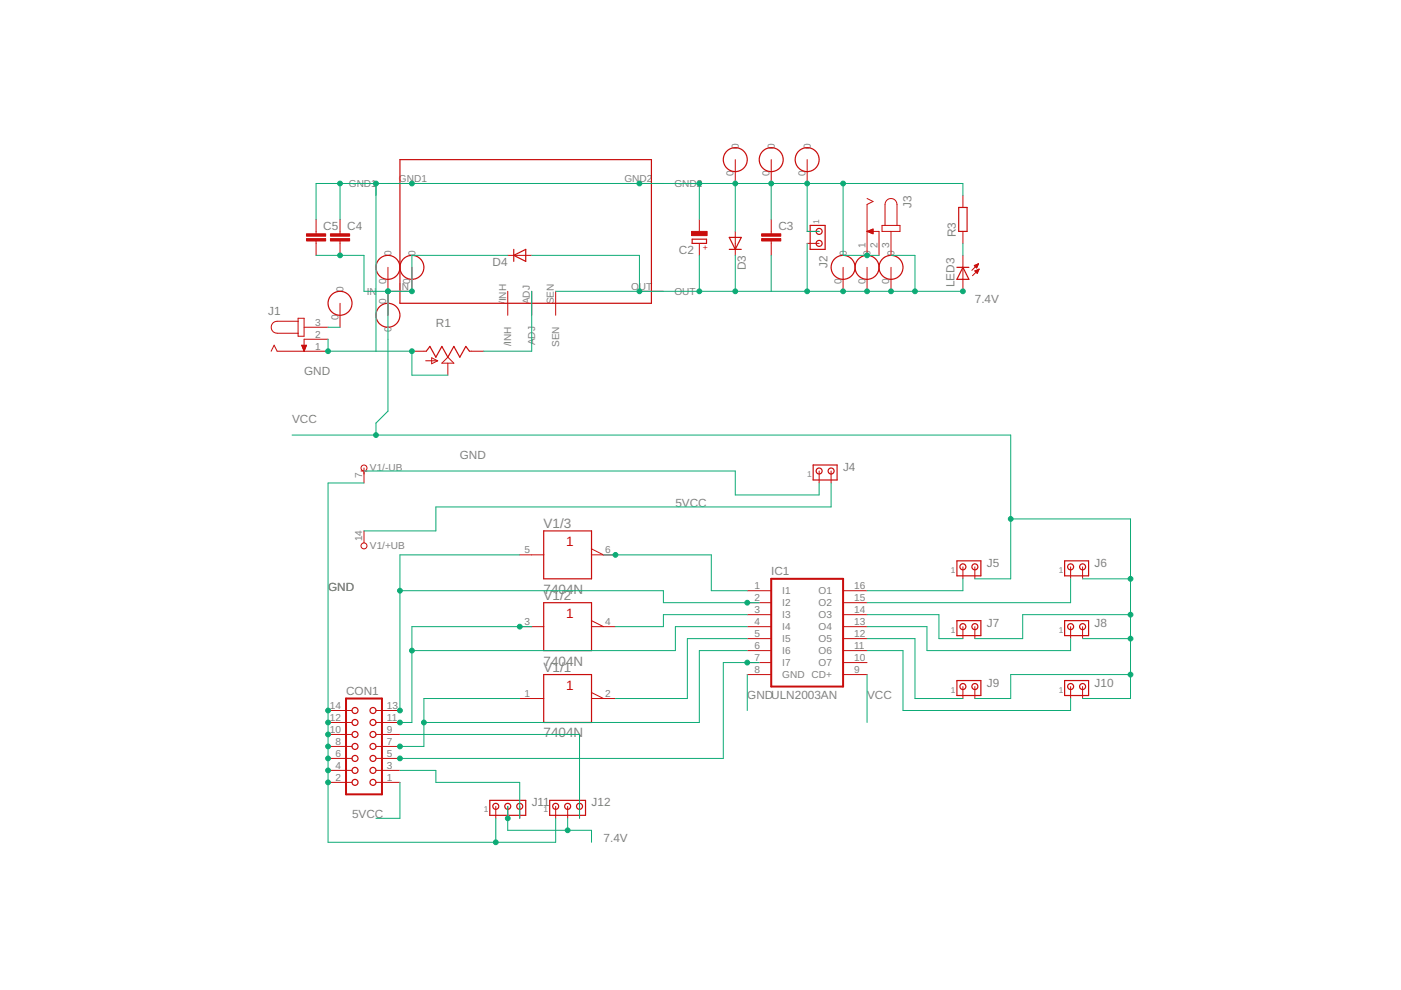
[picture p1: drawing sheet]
<svg xmlns="http://www.w3.org/2000/svg" width="297mm" height="210mm" viewBox="0 0 297 210" stroke-linecap="round" stroke-linejoin="round" font-family="sans-serif">
<g fill="none" stroke="#c90d0c" stroke-width=".21">
<path d="M82.3 38.9h5M135.6 38.9h5.1M155.9 33.8v5.1M163.5 33.8v5.1M171.1 33.8v5.1M67 46.5v3.1M67 51.1v3M72.1 46.5v3.1M72.1 51.1v3M82.3 56.7v10.1M87.3 56.7v5.1h-5M107.7 54.1h5"/>
<path d="M148.3 46.5v2.6M148.3 51.6v2.5M155.9 49.1v5M163.5 46.5v3.1M163.5 51.1v3M171.1 49.1h2.6M171.1 51.6h2.6M178.8 56.7v5.1M183.8 49.1h2.6v5M183.8 42.1l1.3 .6-1.3 .6v10.8M183.8 56.7v5.1M183.8 49.1l1.3-.5v1z"/>
<path d="M184 49.1h1.1M184 49h1.1M184.3 49.3h.8M184.3 48.9h.8M184.6 49.4h.5M184.6 48.8h.5M184.9 49.5h.2M184.9 48.6h.2M187 47.8h3.8v1.3h-3.8zM187.6 47.8v-4.5a1.27 1.27 0 0 1 1.3-1.2 1.27 1.27 0 0 1 1.3 1.2v4.5M188.9 49.1v5M188.9 56.7v5.1"/>
<path d="M204.2 41.4v2.6M204.2 49.1v2.5M204.2 54.1v7.7M206.6 56.3l.9-.4-.4 .9zM206.6 56.4h.7M206.7 57.4l.5 .6M206.7 57.4h.7M206.7 56.2h.6M206.7 56.5h.5M206.8 57.6h.5M206.9 56.6h.3M206.9 57.7h.4"/>
<path d="M207 57.3h.5M207 56.7h.1M207 56.1h.4M207.1 57.8h.2M207.2 57.9h.1M207.2 57.2h.3M207.3 56h.1M207.5 55.9l-1.4 1.4M207.5 57.1h.1M207.6 57.1l-1.4 1.4M207.6 57.1l-.4 .9M207.6 57.1l-.9 .3"/>
<path d="M57.5 74.5l.6-1.3 .7 1.3h10.8M63.2 68.1h-4.4a1.27 1.27 0 0 0-1.3 1.3 1.27 1.27 0 0 0 1.3 1.3h4.4M63.2 67.5h1.3v3.8h-1.3zM64 73.2h1l-.5 1.3zM64 73.3h1M64 73.4h.9M64.1 73.5h.8M64.1 73.6h.7M64.2 73.7h.6M64.2 73.9h.5M64.3 74h.4M64.3 74.1h.3"/>
<path d="M64.4 74.2h.2M64.4 74.3h.1M64.5 69.4h5.1M64.5 74.5h.1M69.6 71.9h-5.1v2.6M72.1 64.3v5.1M87.3 74.5h3.1M90.3 76.5h2.5M91.5 75.9l1.3 .6-1.3 .6zM95 75.7l1.2 1.3h-2.5zM95 77v2.5M99.5 74.5h3.1"/>
<path d="M107.7 61.8v5M112.7 61.8v5M117.8 61.8v5M135.6 61.8h5.1M76.5 99.9h1.3M77.2 99.2v3.2M173.7 99.9v2.5M176.2 99.9v2.5M77.2 112.6v2.5M110.2 117.6h5.1M125.4 116.4l2.6 1.2M125.4 117.6h5.1"/>
<path d="M110.2 132.9h5.1M125.4 131.6l2.6 1.3M125.4 132.9h5.1M158.4 132.9h5.1M158.4 125.2h5.1M158.4 127.8h5.1M158.4 130.3h5.1M158.4 135.4h5.1M158.4 137.9h5.1M178.8 132.9h5M178.8 125.2h5M178.8 127.8h5"/>
<path d="M178.8 130.3h5M178.8 135.4h5M178.8 137.9h5M204.2 120.2v2.5M204.2 132.9v2.5M206.7 120.2v2.5M206.7 132.9v2.5M227 120.2v2.5M227 132.9v2.5M229.5 120.2v2.5M229.5 132.9v2.5M69.6 158.3h5"/>
<path d="M69.6 155.7h5M69.6 153.2h5M69.6 150.6h5M79.7 158.3h5.1M79.7 155.7h5.1M79.7 153.2h5.1M79.7 150.6h5.1M110.2 148.1h5.1M125.4 146.8l2.6 1.3M125.4 148.1h5.1M158.4 140.5h5.1M158.4 143h5.1"/>
<path d="M178.8 140.5h5M178.8 143h5M204.2 145.6v2.5M206.7 145.6v2.5M227 145.6v2.5M229.5 145.6v2.5M69.6 165.9h5M69.6 163.3h5M69.6 160.8h5M79.7 165.9h5.1M79.7 163.3h5.1M79.7 160.8h5.1"/>
<path d="M105.1 171v2.5M107.7 171v2.5M110.2 171v2.5M117.8 171v2.5M120.4 171v2.5M122.9 171v2.5"/>
<circle cx="77.2" cy="99.2" r=".64"/>
<circle cx="77.2" cy="115.7" r=".64"/>
</g>
<g fill="none" stroke="#c90d0c" stroke-width=".25">
<path d="M84.8 33.8h53.3v30.5h-53.3zM108.9 54.1l2.6-1.2v2.5zM108.9 52.9v2.5M146.7 50.7h3.1v.9h-3.1zM154.6 52.9h2.6M154.6 50.3h2.6l-1.3 2.6zM171.8 47.8h3.1v5.1h-3.1zM202.9 56.7h2.5M203.3 44h1.7v5.1h-1.7zM204.2 56.7l1.2 2.5h-2.5zM90.4 74.5l.7-1.1 1.3 2.3 1.3-2.3 1.3 2.3 1.2-2.3 1.3 2.3 1.3-2.3 .7 1.1M172.4 98.6h5.1v3.2h-5.1z"/>
<path d="M115.3 112.6h10.1v10.1h-10.1zM202.9 118.9h5.1v3.2h-5.1zM225.7 118.9h5.1v3.2h-5.1zM115.3 127.8h10.1v10.1h-10.1zM202.9 131.6h5.1v3.2h-5.1zM225.7 131.6h5.1v3.2h-5.1zM115.3 143h10.1v10.2h-10.1zM202.9 144.3h5.1v3.2h-5.1zM225.7 144.3h5.1v3.2h-5.1zM103.8 169.7h7.7v3.2h-7.7zM116.5 169.7h7.6v3.2h-7.6z"/>
<circle cx="155.9" cy="33.8" r="2.54"/>
<circle cx="163.5" cy="33.8" r="2.54"/>
<circle cx="171.1" cy="33.8" r="2.54"/>
<circle cx="82.3" cy="56.7" r="2.54"/>
<circle cx="87.3" cy="56.7" r="2.54"/>
<circle cx="173.7" cy="49.1" r=".64"/>
<circle cx="173.7" cy="51.6" r=".64"/>
<circle cx="178.8" cy="56.7" r="2.54"/>
<circle cx="183.8" cy="56.7" r="2.54"/>
<circle cx="188.9" cy="56.7" r="2.54"/>
<circle cx="72.1" cy="64.3" r="2.54"/>
<circle cx="82.3" cy="66.8" r="2.54"/>
<circle cx="173.7" cy="99.9" r=".64"/>
<circle cx="176.2" cy="99.9" r=".64"/>
<circle cx="204.2" cy="132.9" r=".64"/>
<circle cx="204.2" cy="120.2" r=".64"/>
<circle cx="206.7" cy="132.9" r=".64"/>
<circle cx="206.7" cy="120.2" r=".64"/>
<circle cx="227" cy="120.2" r=".64"/>
<circle cx="227" cy="132.9" r=".64"/>
<circle cx="229.5" cy="120.2" r=".64"/>
<circle cx="229.5" cy="132.9" r=".64"/>
<circle cx="75.3" cy="150.6" r=".64"/>
<circle cx="75.3" cy="155.7" r=".64"/>
<circle cx="75.3" cy="158.3" r=".64"/>
<circle cx="75.3" cy="153.2" r=".64"/>
<circle cx="79.1" cy="158.3" r=".64"/>
<circle cx="79.1" cy="153.2" r=".64"/>
<circle cx="79.1" cy="150.6" r=".64"/>
<circle cx="79.1" cy="155.7" r=".64"/>
<circle cx="204.2" cy="145.6" r=".64"/>
<circle cx="206.7" cy="145.6" r=".64"/>
<circle cx="227" cy="145.6" r=".64"/>
<circle cx="229.5" cy="145.6" r=".64"/>
<circle cx="75.3" cy="165.9" r=".64"/>
<circle cx="75.3" cy="163.3" r=".64"/>
<circle cx="75.3" cy="160.8" r=".64"/>
<circle cx="79.1" cy="165.9" r=".64"/>
<circle cx="79.1" cy="163.3" r=".64"/>
<circle cx="79.1" cy="160.8" r=".64"/>
<circle cx="105.1" cy="171" r=".64"/>
<circle cx="107.7" cy="171" r=".64"/>
<circle cx="110.2" cy="171" r=".64"/>
<circle cx="117.8" cy="171" r=".64"/>
<circle cx="120.4" cy="171" r=".64"/>
<circle cx="122.9" cy="171" r=".64"/>
</g>
<g fill="#c90d0c" stroke="#c90d0c" stroke-width=".21">
<path d="M146.6 49.1h3.3v.9h-3.3z"/>
<path d="M161.5 50.6h4v.5h-4z"/>
<path d="M161.5 49.6h4v.5h-4z"/>
<path d="M70.1 50.6h4v.5h-4z"/>
<path d="M70.1 49.6h4v.5h-4z"/>
<path d="M65 50.6h4v.5h-4z"/>
<path d="M65 49.6h4v.5h-4z"/>
</g>
<path d="M163.5 122.7h15.3v22.9h-15.3zM73.4 148.1h7.6v20.3h-7.6z" fill="none" stroke="#c90d0c" stroke-width=".42"/>
<g fill="none" stroke="#0dab76" stroke-width=".21">
<path d="M72.1 38.9v7.6M79.7 38.9v35.6M148.3 38.9v7.6M155.9 38.9v10.2M163.5 38.9v7.6M171.1 38.9v10.2h2.6M178.8 38.9v15.2h7.6M67 54.1h10.2v7.7h10.1v-7.7h20.4M112.7 54.1h22.9v7.7M148.3 54.1v7.7M155.9 54.1v7.7M163.5 54.1v7.7"/>
<path d="M171.1 51.6v10.2M188.9 54.1h5.1v7.7M204.2 41.4v-2.5h-137.2v7.6M204.2 51.6v2.5M69.6 71.9v2.6h17.7v5h7.7M69.6 69.4h2.5M82.3 61.8v25.4l-2.6 2.5v2.5M112.7 61.8v12.7h-10.1M117.8 61.8h86.4M61.9 92.2h152.4v30.5h-7.6M77.2 99.9h78.7v5h17.8v-2.5M77.2 102.4h-7.6v76.2h48.2v-5.1"/>
<path d="M110.2 117.6h-25.4v33M128 117.6h22.8v7.6h7.6M176.2 102.4v5.1h-83.8v5.1h-15.2M214.3 110h25.4v38.1h-10.2M84.8 125.2h55.9v2.6h20.3M112.7 132.9h-25.4v20.3h-2.5M158.4 137.9h-10.1v15.3h-58.4M158.4 130.3h-17.7v2.6h-10.2M158.4 132.9h-15.2v5h-55.9M158.4 135.4h-12.7v12.7h-15.2M183.8 132.9h12.7v5h30.5v-2.5M183.8 137.9h7.7v12.7h35.5v-2.5"/>
<path d="M183.8 135.4h10.2v12.7h10.2M183.8 130.3h15.3v5.1h5.1M204.2 122.7v2.5h-20.4M227 122.7v5.1h-43.2M229.5 135.4h10.2M229.5 122.7h10.2M239.7 130.3h-22.9v5.1h-10.1M84.8 155.7h38.1v17.8M110.2 148.1h-20.3v10.2h-5.1M158.4 143v7.6M161 140.5h-7.6v20.3h-68.6M183.8 143v10.2"/>
<path d="M239.7 143h-25.4v5.1h-7.6M84.8 165.9v7.6h-5.1M84.8 163.3h7.6v2.6h17.8v7.6M105.1 173.5v5.1M107.7 171v5h17.7v2.6M120.4 173.5v2.5"/>
</g>
<g fill="#0dab76" stroke="#0dab76" stroke-width=".21">
<circle cx="69.6" cy="74.5" r=".51"/>
<circle cx="87.3" cy="38.9" r=".51"/>
<circle cx="87.3" cy="74.5" r=".51"/>
<circle cx="135.6" cy="38.9" r=".51"/>
<circle cx="148.3" cy="38.9" r=".51"/>
<circle cx="79.7" cy="38.9" r=".51"/>
<circle cx="72.1" cy="38.9" r=".51"/>
<circle cx="155.9" cy="38.9" r=".51"/>
<circle cx="183.8" cy="54.1" r=".51"/>
<circle cx="171.1" cy="38.9" r=".51"/>
<circle cx="163.5" cy="38.9" r=".51"/>
<circle cx="178.8" cy="38.9" r=".51"/>
<circle cx="105.1" cy="178.6" r=".51"/>
<circle cx="69.6" cy="165.9" r=".51"/>
<circle cx="69.6" cy="163.3" r=".51"/>
<circle cx="69.6" cy="150.6" r=".51"/>
<circle cx="69.6" cy="153.2" r=".51"/>
<circle cx="69.6" cy="155.7" r=".51"/>
<circle cx="69.6" cy="158.3" r=".51"/>
<circle cx="69.6" cy="160.8" r=".51"/>
<circle cx="84.8" cy="150.6" r=".51"/>
<circle cx="84.8" cy="125.2" r=".51"/>
<circle cx="158.4" cy="127.8" r=".51"/>
<circle cx="110.2" cy="132.9" r=".51"/>
<circle cx="87.3" cy="137.9" r=".51"/>
<circle cx="84.8" cy="153.2" r=".51"/>
<circle cx="89.9" cy="153.2" r=".51"/>
<circle cx="84.8" cy="158.3" r=".51"/>
<circle cx="84.8" cy="160.8" r=".51"/>
<circle cx="158.4" cy="140.5" r=".51"/>
<circle cx="79.7" cy="92.2" r=".51"/>
<circle cx="214.3" cy="110" r=".51"/>
<circle cx="239.7" cy="122.7" r=".51"/>
<circle cx="239.7" cy="130.3" r=".51"/>
<circle cx="239.7" cy="135.4" r=".51"/>
<circle cx="239.7" cy="143" r=".51"/>
<circle cx="82.3" cy="61.8" r=".51"/>
<circle cx="72.1" cy="54.1" r=".51"/>
<circle cx="87.3" cy="61.8" r=".51"/>
<circle cx="130.5" cy="117.6" r=".51"/>
<circle cx="135.6" cy="61.8" r=".51"/>
<circle cx="148.3" cy="61.8" r=".51"/>
<circle cx="155.9" cy="61.8" r=".51"/>
<circle cx="171.1" cy="61.8" r=".51"/>
<circle cx="178.8" cy="61.8" r=".51"/>
<circle cx="183.8" cy="61.8" r=".51"/>
<circle cx="194" cy="61.8" r=".51"/>
<circle cx="204.2" cy="61.8" r=".51"/>
<circle cx="188.9" cy="61.8" r=".51"/>
<circle cx="107.7" cy="173.5" r=".51"/>
<circle cx="120.4" cy="176" r=".51"/>
</g>
<g font-size="2.9" fill="#808080">
<text x="115.3" y="111.9">V1/3</text>
<text x="115.3" y="125.9">7404N</text>
<text x="115.3" y="127.2">V1/2</text>
<text x="115.3" y="141.1">7404N</text>
<text x="115.3" y="142.4">V1/1</text>
<text x="115.3" y="156.4">7404N</text>
</g>
<g font-size="2.9" fill="#c90d0c">
<text x="120" y="115.7">1</text>
<text x="120" y="131">1</text>
<text x="120" y="146.2">1</text>
</g>
<g font-size="2.5" fill="#808080">
<text x="193.2" y="44.1" transform="rotate(-90 193.2 44.1)">J3</text>
<text x="68.5" y="48.7">C5</text>
<text x="73.6" y="48.7">C4</text>
<text x="143.9" y="53.9">C2</text>
<text x="165" y="48.7">C3</text>
<text x="202.6" y="50.3" transform="rotate(-90 202.6 50.3)">R3</text>
<text x="104.4" y="56.4">D4</text>
<text x="158.2" y="57.3" transform="rotate(-90 158.2 57.3)">D3</text>
<text x="175.4" y="56.8" transform="rotate(-90 175.4 56.8)">J2</text>
<text x="202.4" y="60.9" transform="rotate(-90 202.4 60.9)">LED3</text>
<text x="206.7" y="64.3">7.4V</text>
<text x="56.9" y="66.8">J1</text>
<text x="92.4" y="69.4">R1</text>
<text x="64.5" y="79.5">GND</text>
<text x="61.9" y="89.7">VCC</text>
<text x="97.5" y="97.3">GND</text>
<text x="178.7" y="99.9">J4</text>
<text x="143.2" y="107.5">5VCC</text>
<text x="69.6" y="125.3">GND</text>
<text x="163.5" y="122">IC1</text>
<text x="209.2" y="120.2">J5</text>
<text x="232.1" y="120.2">J6</text>
<text x="209.2" y="132.9">J7</text>
<text x="232.1" y="132.9">J8</text>
<text x="73.4" y="147.3">CON1</text>
<text x="158.4" y="148.1">GNDULN2003AN</text>
<text x="183.8" y="148.1">VCC</text>
<text x="209.2" y="145.6">J9</text>
<text x="232.1" y="145.6">J10</text>
<text x="74.6" y="173.5">5VCC</text>
<text x="112.7" y="171">J11</text>
<text x="125.4" y="171">J12</text>
<text x="128" y="178.6">7.4V</text>
</g>
<g font-size="2.1" fill="#808080">
<text x="156.7" y="31.5" transform="rotate(-90 156.7 31.5)">0</text>
<text x="164.3" y="31.5" transform="rotate(-90 164.3 31.5)">0</text>
<text x="171.9" y="31.5" transform="rotate(-90 171.9 31.5)">0</text>
<text x="74" y="39.7">GND1</text>
<text x="84.6" y="38.6">GND1</text>
<text x="132.4" y="38.6">GND2</text>
<text x="143" y="39.7">GND2</text>
<text x="155.5" y="37.4" transform="rotate(-90 155.5 37.4)">0</text>
<text x="163.2" y="37.4" transform="rotate(-90 163.2 37.4)">0</text>
<text x="170.8" y="37.4" transform="rotate(-90 170.8 37.4)">0</text>
<text x="183.5" y="52.6" transform="rotate(-90 183.5 52.6)">1</text>
<text x="186" y="52.6" transform="rotate(-90 186 52.6)">2</text>
<text x="188.6" y="52.6" transform="rotate(-90 188.6 52.6)">3</text>
<text x="83" y="54.4" transform="rotate(-90 83 54.4)">0</text>
<text x="88.1" y="54.4" transform="rotate(-90 88.1 54.4)">0</text>
<text x="179.5" y="54.4" transform="rotate(-90 179.5 54.4)">0</text>
<text x="184.6" y="54.4" transform="rotate(-90 184.6 54.4)">0</text>
<text x="189.7" y="54.4" transform="rotate(-90 189.7 54.4)">0</text>
<text x="72.9" y="62" transform="rotate(-90 72.9 62)">0</text>
<text x="77.8" y="62.5">IN</text>
<text x="81.9" y="64.5" transform="rotate(-90 81.9 64.5)">0</text>
<text x="81.9" y="60.2" transform="rotate(-90 81.9 60.2)">0</text>
<text x="84.6" y="61.4">I</text>
<text x="85.2" y="61.4">N</text>
<text x="87" y="60.2" transform="rotate(-90 87 60.2)">0</text>
<text x="107.3" y="64.5" transform="rotate(-90 107.3 64.5)">/</text>
<text x="107.3" y="63.9" transform="rotate(-90 107.3 63.9)">INH</text>
<text x="112.4" y="64.5" transform="rotate(-90 112.4 64.5)">ADJ</text>
<text x="117.4" y="64.5" transform="rotate(-90 117.4 64.5)">SEN</text>
<text x="133.8" y="61.4">OUT</text>
<text x="143" y="62.5">OUT</text>
<text x="178.4" y="60.2" transform="rotate(-90 178.4 60.2)">0</text>
<text x="183.5" y="60.2" transform="rotate(-90 183.5 60.2)">0</text>
<text x="188.6" y="60.2" transform="rotate(-90 188.6 60.2)">0</text>
<text x="66.8" y="69">3</text>
<text x="66.8" y="71.6">2</text>
<text x="71.7" y="67.8" transform="rotate(-90 71.7 67.8)">0</text>
<text x="83" y="70.4" transform="rotate(-90 83 70.4)">0</text>
<text x="66.8" y="74.1">1</text>
<text x="108.4" y="73.5" transform="rotate(-90 108.4 73.5)">/INH</text>
<text x="113.5" y="73.2" transform="rotate(-90 113.5 73.2)">ADJ</text>
<text x="118.6" y="73.6" transform="rotate(-90 118.6 73.6)">SEN</text>
<text x="76.8" y="101.4" transform="rotate(-90 76.8 101.4)">7</text>
<text x="78.4" y="99.9">V1/-UB</text>
<text x="76.8" y="114.7" transform="rotate(-90 76.8 114.7)">14</text>
<text x="78.4" y="116.4">V1/+UB</text>
<text x="111.2" y="117.3">5</text>
<text x="128.3" y="117.3">6</text>
<text x="160" y="124.9">1</text>
<text x="181.1" y="124.9">16</text>
<text x="160" y="127.4">2</text>
<text x="160" y="130">3</text>
<text x="165.8" y="126">I1</text>
<text x="165.8" y="128.6">I2</text>
<text x="165.8" y="131.1">I3</text>
<text x="173.6" y="126">O1</text>
<text x="173.6" y="128.6">O2</text>
<text x="173.6" y="131.1">O3</text>
<text x="181.1" y="127.4">15</text>
<text x="181.1" y="130">14</text>
<text x="111.2" y="132.5">3</text>
<text x="128.3" y="132.5">4</text>
<text x="160" y="132.5">4</text>
<text x="160" y="135.1">5</text>
<text x="160" y="137.6">6</text>
<text x="165.8" y="133.6">I4</text>
<text x="165.8" y="136.2">I5</text>
<text x="173.6" y="133.6">O4</text>
<text x="173.6" y="136.2">O5</text>
<text x="181.1" y="132.5">13</text>
<text x="181.1" y="135.1">12</text>
<text x="181.1" y="137.6">11</text>
<text x="160" y="140.1">7</text>
<text x="160" y="142.7">8</text>
<text x="165.8" y="138.7">I6</text>
<text x="165.8" y="141.3">I7</text>
<text x="165.8" y="143.8">GND CD+</text>
<text x="173.6" y="138.7">O6</text>
<text x="173.6" y="141.3">O7</text>
<text x="181.1" y="140.1">10</text>
<text x="181.1" y="142.7">9</text>
<text x="111.2" y="147.8">1</text>
<text x="128.3" y="147.8">2</text>
<text x="69.9" y="155.4">10</text>
<text x="69.9" y="152.8">12</text>
<text x="69.9" y="150.3">14</text>
<text x="82" y="155.4">9</text>
<text x="82" y="152.8">11</text>
<text x="82" y="150.3">13</text>
<text x="71.1" y="160.4">6</text>
<text x="71.1" y="157.9">8</text>
<text x="82" y="160.4">5</text>
<text x="82" y="157.9">7</text>
<text x="71.1" y="165.5">2</text>
<text x="71.1" y="163">4</text>
<text x="82" y="165.5">1</text>
<text x="82" y="163">3</text>
</g>
<g font-size="1.8" fill="#808080">
<text x="173.7" y="47.5" transform="rotate(-90 173.7 47.5)">1</text>
<text x="171.1" y="101.1">1</text>
<text x="201.6" y="121.4">1</text>
<text x="224.5" y="121.4">1</text>
<text x="201.6" y="134.1">1</text>
<text x="224.5" y="134.1">1</text>
<text x="201.6" y="146.8">1</text>
<text x="224.5" y="146.8">1</text>
<text x="102.6" y="172.2">1</text>
<text x="115.3" y="172.2">1</text>
</g>
<text font-size="1.8" fill="#c90d0c" x="150.1" y="53.1" transform="rotate(-90 150.1 53.1)">+</text>
</svg>
